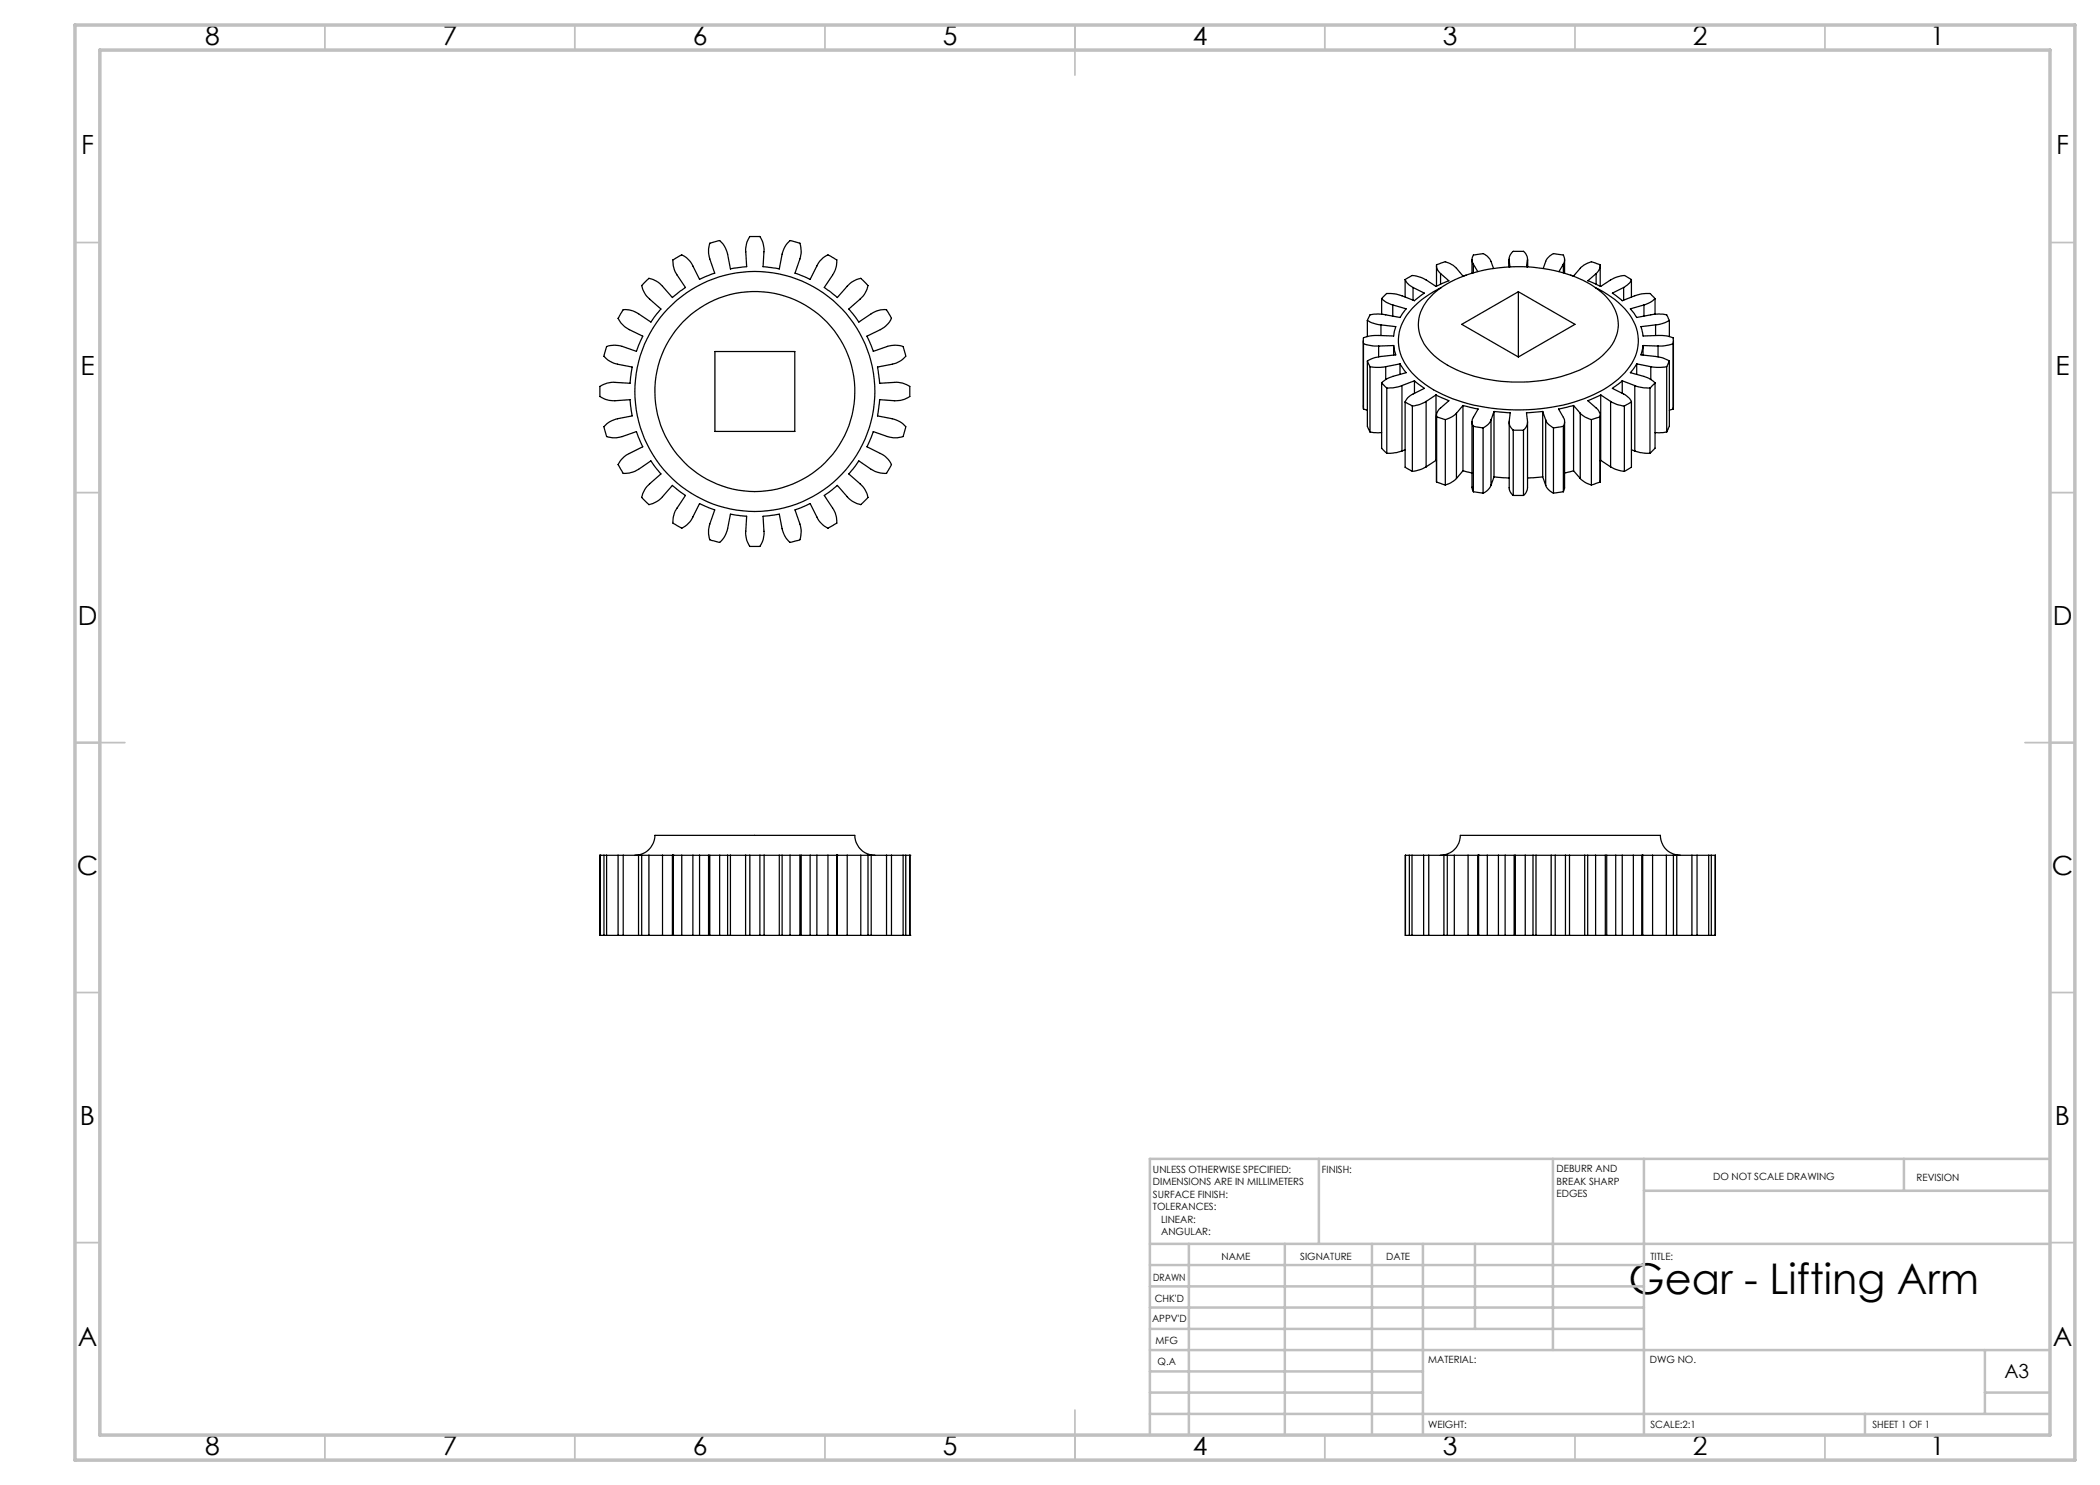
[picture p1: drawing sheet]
<svg xmlns="http://www.w3.org/2000/svg" width="420mm" height="297mm" viewBox="0 0 420 297" stroke-linecap="round" stroke-linejoin="round" font-family="sans-serif">
<g fill="none" stroke="#c0c0c0" stroke-width=".35">
<path d="M65 5v5M115 5v5M165 5v5M215 5v10M265 5v5M315 5v5M365 5v5M15 48.5h5M410 48.5h5M15 98.5h5M410 98.5h5M15 148.5h10"/>
<path d="M405 148.5h10M15 198.5h5M410 198.5h5M15 248.5h5M410 248.5h5M65 287v5M115 287v5M165 287v5M215 282v10M265 287v5M315 287v5M365 287v5"/>
</g>
<g fill="none" stroke="#c0c0c0" stroke-width=".5">
<path d="M263.8 231.8v17M310.6 231.8v38.2M328.8 231.8v55.2M328.8 238.2h81.2M380.8 231.8v6.4M410 231.8h-180v55.2M230 248.8h180M230 257.3h98.8M230 253h98.8M237.8 248.8v38.2M257 248.8v38.2M274.4 248.8v38.2"/>
<path d="M284.6 248.8v38.2M295 248.8v17M230 265.8h98.8M230 261.5h98.8M230 278.5h54.6M230 274.3h54.6M230 270h180M397 278.5h13M397 270v12.8M230 282.8h180M373 282.8v4.2"/>
</g>
<path d="M15 5h400v287h-400zM20 10h390v277h-390z" fill="none" stroke="#c0c0c0" stroke-width=".7"/>
<g fill="none" stroke="#000" stroke-width=".25">
<path d="M129.4 56l.4-.3a4.9 4.9 0 0 1 2.7 1.6l2 2.2 2.6-2-1.7-2.5a5.2 5.2 0 0 1-.8-3l1.7-1a4.6 4.6 0 0 1 2.3 2.2l1.3 2.7 3-1.3-.9-2.8a5.1 5.1 0 0 1 0-3.2l1.9-.5a4.9 4.9 0 0 1 1.6 2.7l.6 3 3.2-.5-.1-2.9a4.8 4.8 0 0 1 .8-3.1h2a4.8 4.8 0 0 1 .8 3.1l-.2 2.9 3.3 .5 .5-3a4.9 4.9 0 0 1 1.6-2.7l2 .5a5.1 5.1 0 0 1 0 3.2l-1 2.8 3 1.3 1.4-2.7a4.6 4.6 0 0 1 2.2-2.2l1.8 1a5.2 5.2 0 0 1-.9 3l-1.6 2.5 2.6 2 1.9-2.2a4.9 4.9 0 0 1 2.8-1.6l1.4 1.4a4.9 4.9 0 0 1-1.6 2.7l-2.2 2 2 2.6 2.4-1.6a4.8 4.8 0 0 1 3.1-.9l1 1.8a4.9 4.9 0 0 1-2.2 2.2l-2.7 1.3 1.3 3.1 2.8-1a4.8 4.8 0 0 1 3.1 0l.6 2a4.9 4.9 0 0 1-2.8 1.5l-2.9 .6 .4 3.3 3-.2a4.7 4.7 0 0 1 3.1 .8v2a5 5 0 0 1-3.1 .8l-3-.2-.4 3.3 2.9 .5a4.9 4.9 0 0 1 2.8 1.6l-.6 2a5.1 5.1 0 0 1-3.1 0l-2.8-1-1.3 3.1 2.7 1.3a4.6 4.6 0 0 1 2.2 2.2l-1 1.8a5.5 5.5 0 0 1-3.1-.8l-2.4-1.7-2 2.6 2.2 2a4.9 4.9 0 0 1 1.6 2.7l-1.4 1.4a4.9 4.9 0 0 1-2.8-1.6l-1.9-2.2-2.6 2 1.6 2.5a5 5 0 0 1 .9 3l-1.8 1.1a4.9 4.9 0 0 1-2.2-2.3l-1.4-2.7-3 1.3 1 2.8a5.1 5.1 0 0 1 0 3.1l-2 .6a4.9 4.9 0 0 1-1.6-2.7l-.5-3-3.3 .5 .2 3a4.6 4.6 0 0 1-.8 3h-2a4.6 4.6 0 0 1-.8-3l.1-3-3.2-.5-.6 3a4.9 4.9 0 0 1-1.6 2.7l-1.9-.6a5.1 5.1 0 0 1 0-3.1l.9-2.8-3-1.3-1.3 2.7a4.9 4.9 0 0 1-2.3 2.3l-1.7-1.1a5 5 0 0 1 .8-3l1.7-2.5-2.6-2-2 2.2a4.9 4.9 0 0 1-2.7 1.6l-1.5-1.4a4.9 4.9 0 0 1 1.6-2.7l2.3-2-2-2.6-2.5 1.7a5.5 5.5 0 0 1-3.1 .8l-1-1.8a4.9 4.9 0 0 1 2.3-2.2l2.7-1.3-1.3-3.1-2.8 1a5.1 5.1 0 0 1-3.2 0l-.5-2a4.9 4.9 0 0 1 2.7-1.6l2.9-.5-.4-3.3-3 .2a5 5 0 0 1-3-.8v-2a4.6 4.6 0 0 1 3-.8l3 .2 .4-3.3-2.9-.6a4.9 4.9 0 0 1-2.7-1.5l.5-2a4.8 4.8 0 0 1 3.2 0l2.8 1 1.3-3.1-2.7-1.3a5.2 5.2 0 0 1-2.3-2.2l1-1.8a4.8 4.8 0 0 1 3.1 .9l2.5 1.6 2-2.6-2.3-2a4.9 4.9 0 0 1-1.6-2.7zM276.3 59.7a4.4 4.4 0 0 0 2.3 1.3M276.3 59.7v3.1M281 55.9a3.2 3.2 0 0 0 1.6 1.6M281 55.9v3.5M282.6 57.5l2.3 1.1-2 1.5-2.5-.9a5.7 5.7 0 0 0-3.2-.4l-.9 .9M282.6 57.5v2.5M286.6 58.8a24.8 24.8 0 0 1 15.6-5.4 28.8 28.8 0 0 1 16.7 4 9 9 0 0 1 4.7 8.4 10.1 10.1 0 0 1-5.2 6.9 30.6 30.6 0 0 1-21.4 3.1 20.2 20.2 0 0 1-11.3-5.9 7.4 7.4 0 0 1 .4-10.5zM287.3 53.1v4.2M288.1 54.7l1.7 1.5-2.6 1.1-2-1.3a5.4 5.4 0 0 0-2.9-.8l-1.3 .7M288.1 54.7a1.96 1.96 0 0 1-.8-1.8l.6-.2a1.96 1.96 0 0 1 2.4 .2l1 .8 1.3 1.5 .6-.2M288.1 54.7v2.2"/>
<path d="M288.2 57.5a15.9 15.9 0 0 0-7.9 7.5 9 9 0 0 0 2.7 10.2 27.1 27.1 0 0 0 15.2 6.4 37.2 37.2 0 0 0 22.4-3.6 13.3 13.3 0 0 0 6.9-8.1 9.2 9.2 0 0 0-3.2-8.8l-2-1.7-3.2-1.9M294.4 51.9v2.7M294.7 52.8a1.63 1.63 0 0 1 0-1.8l.7-.1a1.97 1.97 0 0 1 2.2 .5l.6 .9 .5 1.4M294.7 52.8l.9 1.5M294.7 52.8v1.8M301.8 51.8v1.6M302 53.4l-.2-1.4a1.96 1.96 0 0 1 .8-1.7h1.3a1.26 1.26 0 0 1 1.6 1.2l-.2 1.9M303.7 58.3l-11.4 6.6 11.4 6.5M303.7 58.3l11.3 6.6-11.3 6.5M303.7 58.3v13.1M305.5 51.8v1.6M312.7 52.8a1.83 1.83 0 0 0 0-1.8l-.8-.1a1.91 1.91 0 0 0-2.2 .5l-.5 .7-.6 1.6"/>
<path d="M312.7 52.8l-.9 1.5M312.7 52.8v1.8M312.9 51.9v2.7M319.2 54.7a2.22 2.22 0 0 0 .8-1.8l-.6-.2a1.96 1.96 0 0 0-2.4 .2l-.8 .5-1.5 1.8-.6-.2M319.2 54.7l-1.6 1.5 2.5 1.1 2-1.3a5.4 5.4 0 0 1 2.9-.8l1.3 .7M319.2 54.7v2.2M320 53.1v4.2M324.7 57.5l-2.2 1.1 1.9 1.5 2.6-.9a5.7 5.7 0 0 1 3.1-.4l.9 .9M324.7 57.5v2.5M326.3 55.9a3.3 3.3 0 0 1-1.6 1.6M326.3 55.9v3.5M331 59.7a4.9 4.9 0 0 1-2.2 1.3"/>
<path d="M331 59.7v3.1M143 70.3h16v16h-16zM272.7 68.2v13.6M272.7 68.7a7.9 7.9 0 0 0 3 .5M272.7 68.7v13.1M273.5 72.2l.5 1.1M273.5 64.1a6.6 6.6 0 0 0 2.7 .9M273.5 72.2v13.1l.5 1.1M273.5 64.1v3.2M274 73.3l1.2 .2 1.9-.2M274 73.3v13.1M275.7 69.2v2.2"/>
<path d="M276.2 65l3 .3-.5 1.9-3-.1a7.1 7.1 0 0 0-3 .5v1.1M276.2 65v2.1M276.3 76.6l1.1 1M276.3 76.6v13l1.1 1.1M277.1 73.3v2.6M277.4 77.6v13.1M278.6 61l2.6 .8-1.2 1.7-2.9-.5a7.1 7.1 0 0 0-3.1 0l-.5 1.1M278.6 61v2.2M278.7 69.1l.5 1.9-3 .3a6 6 0 0 0-2.7 .9M278.7 69.1l-3 .1M278.7 69.1v1.9M280 72.8l1.2 1.7-2.6 .8a4.8 4.8 0 0 0-2.3 1.3"/>
<path d="M280 72.8l-2.9 .5M280 72.8v2.1M280.4 77.1a7.9 7.9 0 0 1-3 .5M280.4 77.1v13.1M282.9 76.2l2 1.5-2.3 1.1a2.9 2.9 0 0 0-1.6 1.6M282.9 76.2l-2.5 .9M282.9 76.2v2.5M287.2 79l2.6 1.1-1.7 1.5a1.96 1.96 0 0 0-.8 1.8l1.8 .5M287.2 79l-2 1.3M287.2 79v13.1M320.1 79l-2.5 1.1 1.6 1.5a2.22 2.22 0 0 1 .8 1.8l-1.7 .5M320.1 79l2 1.3"/>
<path d="M320.1 79v13.1M324.4 76.2l-1.9 1.5 2.2 1.1a2.98 2.98 0 0 1 1.6 1.6M324.4 76.2v2.5M324.4 76.2l2.6 .9M327 77.1a7.9 7.9 0 0 0 3 .5M327 77.1v13.1M327.3 72.8l-1.2 1.7 2.7 .8a5.4 5.4 0 0 1 2.2 1.3M327.3 72.8l2.9 .5M327.3 72.8v2.1M328.6 69.1l-.4 1.9 2.9 .3a6 6 0 0 1 2.8 .9M328.6 69.1l3 .1M328.6 69.1v1.9"/>
<path d="M328.8 61l-2.7 .8 1.2 1.7 2.9-.5a7.2 7.2 0 0 1 3.1 0l.6 1.1M328.8 61v2.2M330 77.6v13.1M330.2 73.3l1.2 .2 1.9-.2M330.2 73.3v2.6M331 76.6l-1 1M331 76.6v13l-1 1.1M331.1 65l-2.9 .3 .4 1.9 3-.1a7.1 7.1 0 0 1 3 .5v1.1M331.1 65v2.1M331.6 69.2v2.2M333.3 73.3v13.1M333.9 64.1a6.5 6.5 0 0 1-2.8 .9"/>
<path d="M333.9 72.2l-.6 1.1M333.9 72.2v13.1l-.6 1.1M333.9 64.1v3.2M334.6 68.7a7.9 7.9 0 0 1-3 .5M334.6 68.7v13.1M334.7 68.2l-.1 13.6M272.7 81.8l.8 .3M274 86.4l2.3 .1M280.4 90.2l-1.1 .3-1.9 .2M281 80.4l1.5 .8M281 80.4v13l1.5 .9M281 90l-.6 .2"/>
<path d="M282.5 81.2v13.1M285.2 80.3a6 6 0 0 1-2.7 .9M285.2 93.4a6.5 6.5 0 0 1-2.7 .9M285.2 80.3v13.1M287.2 92.1h.1M287.2 92.1l-2 1.3M287.3 83.1v13.3l1.8 .6M289.1 83.9v13.1M291.3 82.7a4.9 4.9 0 0 1-2.2 1.2M291.3 95.7a5.4 5.4 0 0 1-2.2 1.3M291.3 82.7v13M292.6 81.1l3 .7-.9 1.7a1.57 1.57 0 0 0 0 1.8"/>
<path d="M292.6 94.2l1.8 .4M292.6 81.1l-1.3 1.6M292.6 81.1v13.1M292.6 94.2l-1.3 1.5M294.4 84.3v13.1l.3 1M294.7 85.3l1.9 .3M294.7 98.4l1.9 .2M294.7 85.3v13.1M296.6 85.6v13M298.2 84a2.9 2.9 0 0 1-1.6 1.6M298.2 97.1a3 3 0 0 1-1.6 1.5M298.2 84v13.1"/>
<path d="M298.8 82.3l3.2 .2-.2 1.8a1.96 1.96 0 0 0 .8 1.7M298.8 95.4l3 .2M298.8 82.3l-.6 1.7M298.8 82.3v13.1M298.8 95.4l-.6 1.7M301.8 84.5v13a1.93 1.93 0 0 0 .8 1.6M302.6 86h2.1M302.6 99.1h2.1M302.6 86v13.1M304.7 86v13.1M305.5 84.5v13a2.26 2.26 0 0 1-.8 1.6M308.5 82.3l-3.2 .2 .2 1.8a2.22 2.22 0 0 1-.8 1.7"/>
<path d="M308.5 95.4l-3 .2M308.5 82.3l.6 1.7M308.5 82.3v13.1M308.5 95.4l.6 1.7M309.1 84a2.98 2.98 0 0 0 1.6 1.6M309.1 97.1a3.1 3.1 0 0 0 1.6 1.5M309.1 84v13.1M310.7 85.6v13M312.7 85.3l-2 .3M312.7 98.4l-2 .2M312.7 85.3v13.1M312.9 84.3v13.3l-.2 .8"/>
<path d="M314.7 81.1l-3 .7 1 1.7a1.76 1.76 0 0 1 0 1.8M314.7 94.2l-1.8 .4M314.7 81.1l1.4 1.6M314.7 81.1v13.1M314.7 94.2l1.4 1.5M316.1 82.7a4.4 4.4 0 0 0 2.2 1.2M316.1 95.7a4.8 4.8 0 0 0 2.2 1.3M316.1 82.7v13M318.3 83.9v13.1M320 83.1v13.3l-1.7 .6M320.1 92.1h-.1M320.1 92.1l2 1.3"/>
<path d="M322.1 80.3a6 6 0 0 0 2.8 .9M322.1 93.4a6.5 6.5 0 0 0 2.8 .9M322.1 80.3v13.1M324.9 81.2v13.1M326.3 80.4l-1.4 .8M326.3 80.4v13l-1.4 .9M326.3 90l.7 .2M327 90.2l1 .3 2 .2M333.3 86.4l-2.3 .1M334.6 81.8l-.7 .3M120 171.1h.8M120 171.1h.1"/>
<path d="M120 171.1v16M120.8 171.1h.5M120.8 171.1v16M121.3 171.1h2.3M121.3 171.1v16M123.6 171.1h1M123.6 171.1v16M124.6 171.1h3.1M124.6 171.1v16M127 171.1a4.1 4.1 0 0 0 4-4h39.9a4.1 4.1 0 0 0 4.1 4M127.7 171.1h.6M127.7 171.1v16"/>
<path d="M128.3 171.1h1.5M128.3 171.1v16M129.8 171.1h2.7M129.8 171.1v16M132.5 171.1h2.1M132.5 171.1v16M134.5 171.1v16M134.6 171.1h1.7M134.6 171.1h.1M134.6 171.1v16M136.3 171.1h2.3M136.3 171.1v16"/>
<path d="M138.6 171.1h1.3M138.6 171.1v16M139.9 171.1h1.8M139.9 171.1v16M141.7 171.1h.3M141.7 171.1v16M142 171.1h1.9M142 171.1v16M143.9 171.1h1.6M143.9 171.1v16M145.5 171.1v16M145.5 171.1h.6"/>
<path d="M146.1 171.1h3.1M146.1 171.1v16M150 171.1h2M150 171.1h-.9v16M150 171.1v16M152 171.1h.8M152 171.1v16M152.8 171.1h3.1M152.8 171.1v16M155.9 171.1h.5M155.9 171.1v16M156.4 171.1h1.6"/>
<path d="M156.4 171.1v16M158 171.1h2M158 171.1v16M160 171.1h.2M160 171.1v16M160.2 171.1h1.8M160.2 171.1v16M162 171.1h1.4M162 171.1v16M163.4 171.1h2.2M163.4 171.1v16M165.6 171.1h1.8"/>
<path d="M165.6 171.1v16M167.4 171.1h.1M167.4 171.1v16M167.4 171.1h2M167.5 171.1v16M169.4 171.1h2.8M169.4 171.1v16M172.2 171.1h1.4M172.2 171.1v16M173.6 171.1h.6M173.6 171.1v16M174.2 171.1h3.1"/>
<path d="M174.2 171.1v16M177.3 171.1h1M177.3 171.1v16M178.3 171.1h2.3M178.3 171.1v16M180.6 171.1h.6M180.6 171.1v16M181.2 171.1h.8M181.2 171.1v16M182 171.1h.1M182 171.1v16M281.1 171.1h.8"/>
<path d="M281.1 171.1v16M281.9 171.1h.5M281.9 171.1v16M282.4 171.1h2.3M282.4 171.1v16M284.7 171.1h1M284.7 171.1v16M285.7 171.1h3.1M285.7 171.1v16M288.1 171.1a4 4 0 0 0 4-4h39.9a4.1 4.1 0 0 0 4.1 4M288.8 171.1h.7M288.8 171.1v16"/>
<path d="M289.5 171.1h1.4M289.5 171.1v16M290.9 171.1h2.7M290.9 171.1v16M293.6 171.1h2.1M293.6 171.1v16M295.6 171.1v16M295.7 171.1h1.8M295.7 171.1h.1M295.7 171.1v16M297.5 171.1h2.2M297.5 171.1v16"/>
<path d="M299.7 171.1h1.3M299.7 171.1v16M301 171.1h1.8M301 171.1v16M302.8 171.1h.3M302.8 171.1v16M303.1 171.1h1.9M303.1 171.1v16M305 171.1h1.6M305 171.1v16M306.6 171.1h.6M306.6 171.1v16"/>
<path d="M307.2 171.1h3M307.2 171.1v16M310.2 171.1h.8M310.2 171.1v16M311 171.1h2.1M311 171.1v16M313.1 171.1h.8M313.1 171.1v16M313.9 171.1h3M313.9 171.1v16M316.9 171.1h.6M316.9 171.1v16"/>
<path d="M317.5 171.1h1.6M317.5 171.1v16M319.1 171.1h2M319.1 171.1v16M321.1 171.1h.2M321.1 171.1v16M321.3 171.1h1.8M321.3 171.1v16M323.1 171.1h1.3M323.1 171.1v16M324.4 171.1h2.3M324.4 171.1v16"/>
<path d="M326.7 171.1h1.7M326.7 171.1v16M328.4 171.1h.1M328.4 171.1h2.1M328.4 171.1v16M328.5 171.1v16M330.5 171.1h2.8M330.5 171.1v16M333.3 171.1h1.4M333.3 171.1v16M334.7 171.1h.7M334.7 171.1v16"/>
<path d="M335.4 171.1h3M335.4 171.1v16M338.4 171.1h1M338.4 171.1v16M339.4 171.1h2.3M339.4 171.1v16M341.7 171.1h.6M341.7 171.1v16M342.3 171.1h.7M342.3 171.1v16M343 171.1v16M120 187.1h.8"/>
<path d="M120 187.1h.1M120.8 187.1h.5M121.3 187.1h2.3M123.6 187.1h1M124.6 187.1h3.1M127.7 187.1h.6M128.3 187.1h1.5M129.8 187.1h2.7M132.5 187.1h2.1M134.6 187.1h1.7M134.6 187.1h.1M136.3 187.1h2.3"/>
<path d="M138.6 187.1h1.3M139.9 187.1h1.8M141.7 187.1h.3M142 187.1h1.9M143.9 187.1h1.6M145.5 187.1h.6M146.1 187.1h3M149.1 187.1h.9M150 187.1h2M152 187.1h.8M152.8 187.1h3.1M155.9 187.1h.5"/>
<path d="M156.4 187.1h1.6M158 187.1h2M160 187.1h.2M160.2 187.1h1.8M162 187.1h1.4M163.4 187.1h2.2M165.6 187.1h1.8M167.4 187.1h.1M167.4 187.1h2M169.4 187.1h2.8M172.2 187.1h1.4M173.6 187.1h.6"/>
<path d="M174.2 187.1h3.1M177.3 187.1h1M178.3 187.1h2.3M180.6 187.1h.6M181.2 187.1h.8M182 187.1h.1M281.1 187.1h.8M281.9 187.1h.5M282.4 187.1h2.3M284.7 187.1h1M285.7 187.1h3.1M288.8 187.1h.7"/>
<path d="M289.5 187.1h1.4M290.9 187.1h2.7M293.6 187.1h2.1M295.7 187.1h1.8M295.7 187.1h.1M297.5 187.1h2.2M299.7 187.1h1.3M301 187.1h1.8M302.8 187.1h.3M303.1 187.1h1.9M305 187.1h1.6M306.6 187.1h.6"/>
<path d="M307.2 187.1h3M310.2 187.1h.8M311 187.1h2.1M313.1 187.1h.8M313.9 187.1h3M316.9 187.1h.6M317.5 187.1h1.6M319.1 187.1h2M321.1 187.1h.2M321.3 187.1h1.8M323.1 187.1h1.3M324.4 187.1h2.3"/>
<path d="M326.7 187.1h1.7M328.4 187.1h.1M328.4 187.1h2.1M330.5 187.1h2.8M333.3 187.1h1.4M334.7 187.1h.7M335.4 187.1h3M338.4 187.1h1M339.4 187.1h2.3M341.7 187.1h.6M342.3 187.1h.7"/>
<circle cx="151" cy="78.3" r="24"/>
<circle cx="151" cy="78.3" r="20"/>
</g>
<text font-size="8.5" x="325.7" y="258.8">Gear - Lifting Arm</text>
<g font-size="5.3">
<text x="41" y="9">8</text>
<text x="88.5" y="9">7</text>
<text x="138.5" y="9">6</text>
<text x="188.5" y="9">5</text>
<text x="238.5" y="9">4</text>
<text x="288.5" y="9">3</text>
<text x="338.5" y="9">2</text>
<text x="386" y="9">1</text>
<text x="16.2" y="30.7">F</text>
<text x="411.2" y="30.7">F</text>
<text x="16.1" y="75">E</text>
<text x="411.1" y="75">E</text>
<text x="15.5" y="125">D</text>
<text x="410.5" y="125">D</text>
<text x="15.4" y="175">C</text>
<text x="410.4" y="175">C</text>
<text x="16" y="225">B</text>
<text x="411" y="225">B</text>
<text x="15.5" y="269.2">A</text>
<text x="410.5" y="269.2">A</text>
<text x="41" y="291">8</text>
<text x="88.5" y="291">7</text>
<text x="138.5" y="291">6</text>
<text x="188.5" y="291">5</text>
<text x="238.5" y="291">4</text>
<text x="288.5" y="291">3</text>
<text x="338.5" y="291">2</text>
<text x="386" y="291">1</text>
</g>
<text font-size="3.9" x="400.9" y="275.5">A3</text>
<g font-size="2">
<text x="230.6" y="234.6">UNLESS OTHERWISE SPECIFIED:</text>
<text x="230.6" y="237.1">DIMENSIONS ARE IN MILLIMETERS</text>
<text x="230.6" y="239.6">SURFACE FINISH:</text>
<text x="264.4" y="234.6">FINISH:</text>
<text x="311.3" y="234.5">DEBURR AND</text>
<text x="311.3" y="237">BREAK SHARP</text>
<text x="311.3" y="239.5">EDGES</text>
<text x="342.6" y="236">DO NOT SCALE DRAWING</text>
<text x="383.3" y="236.2">REVISION</text>
<text x="230.6" y="242.1">TOLERANCES:</text>
<text x="232.2" y="244.6">LINEAR:</text>
<text x="232.2" y="247.1">ANGULAR:</text>
<text x="244.3" y="252">NAME</text>
<text x="260" y="251.9">SIGNATURE</text>
<text x="277.2" y="251.9">DATE</text>
<text x="330.1" y="251.9">TITLE:</text>
<text x="230.6" y="256.1">DRAWN</text>
<text x="230.9" y="260.3">CHK'D</text>
<text x="230.4" y="264.4">APPV'D</text>
<text x="231.1" y="268.8">MFG</text>
<text x="231.5" y="273">Q.A</text>
<text x="285.6" y="272.5">MATERIAL:</text>
<text x="330" y="272.5">DWG NO.</text>
<text x="285.6" y="285.5">WEIGHT:</text>
<text x="330.1" y="285.6">SCALE:2:1</text>
<text x="374.5" y="285.6">SHEET 1 OF 1</text>
</g>
</svg>
